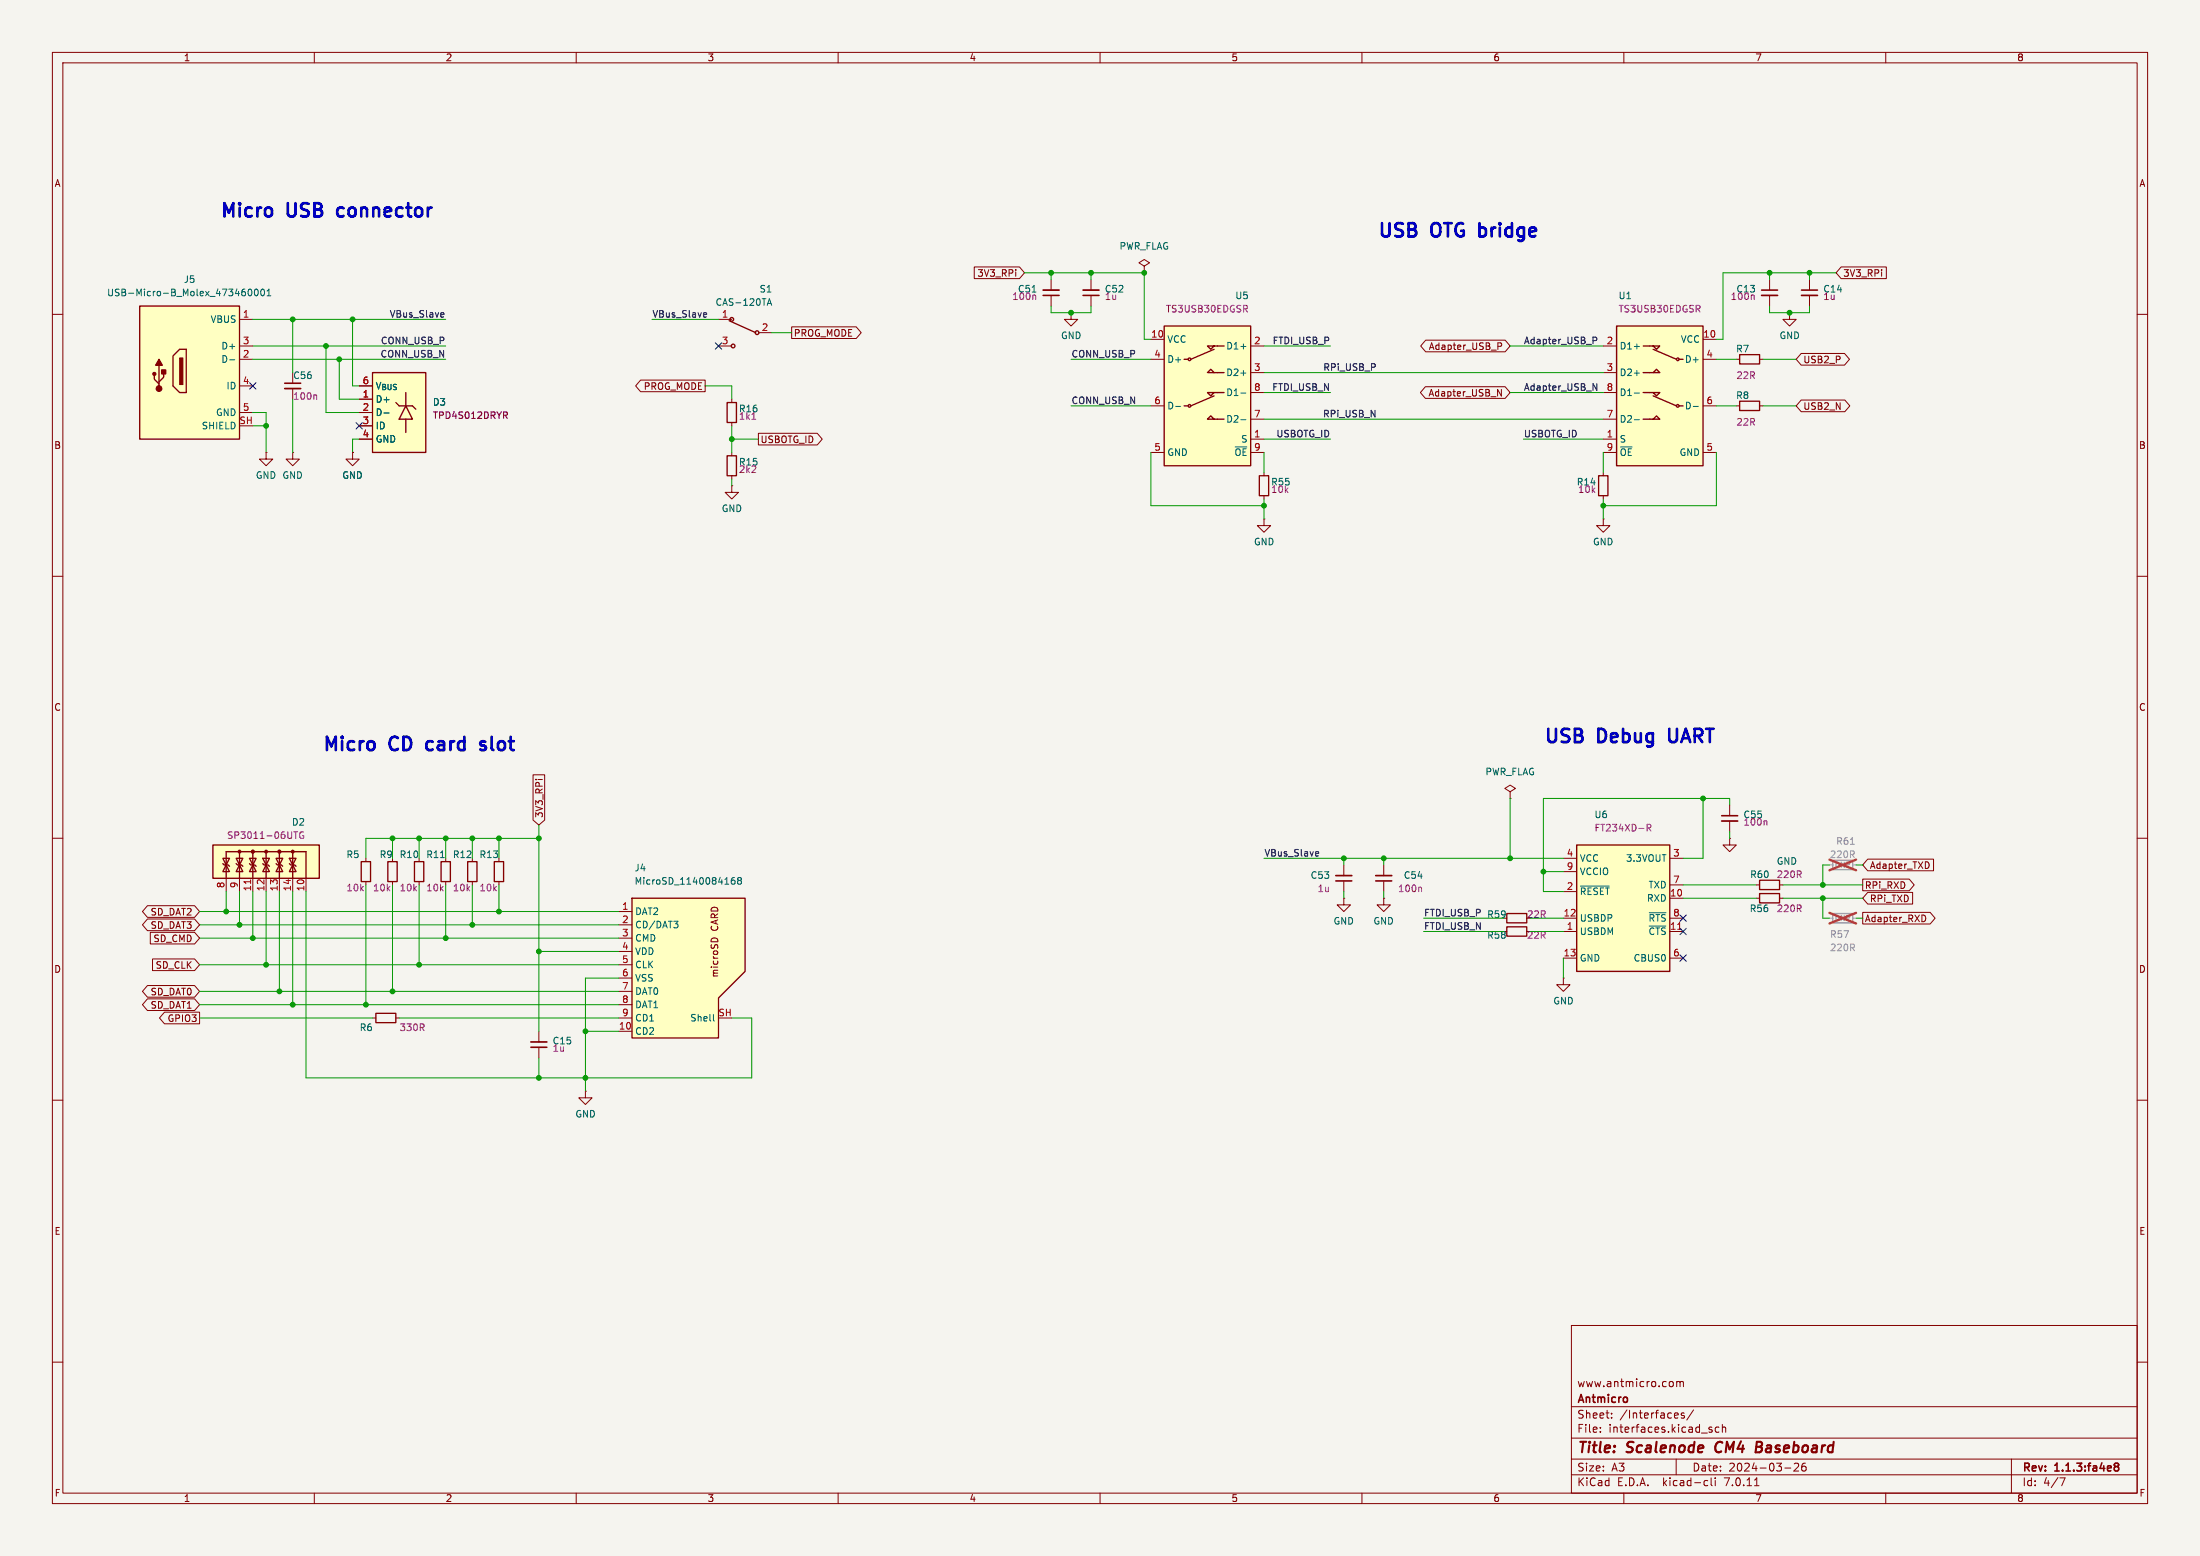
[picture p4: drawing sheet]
<svg xmlns="http://www.w3.org/2000/svg" width="420mm" height="297mm" viewBox="0 0 420 297" stroke-linecap="round" stroke-linejoin="round" font-family="sans-serif">
<path d="M0 0h420v297h-420z" fill="#f5f4ef" stroke="#f5f4ef" stroke-width=".19"/>
<g fill="none" stroke="#840000" stroke-width=".19">
<path d="M10 10h400v277h-400zM12 12h396v273h-396zM60 10v2M110 10v2M160 10v2M210 10v2M260 10v2M310 10v2M360 10v2M10 60h2M204.5 59.7v1.3h1.2l-1.2 1.2-1.3-1.2h1.3M204.5 59.7h.1"/>
<path d="M208.3 53.3v2.1M208.3 56.4v2M218.4 50.8l1.1-.6-1.1-.7-1 .7 1 .6v1.3M218.4 52.1h.1M408 60h2M137.2 61h2.5M137.2 66h2.5M139.7 76.2v.6M144.8 63.5h2.5M139.7 80.6v.7M241.3 99.1v1.2h1.3l-1.3 1.3-1.3-1.3h1.3M241.3 99.1h.1"/>
<path d="M241.3 90.2v.6M241.3 94.6v.7M10 110h2M408 110h2M10 160h2M288.3 151.1l1-.6-1-.6-1 .6 1 .6v1.3M288.3 152.4h.1M408 160h2M69.8 163.8v.7M69.8 168.3v.6M74.9 168.3v.6M80 163.8v.7"/>
<path d="M80 168.3v.6M85.1 163.8v.7M85.1 168.3v.6M90.2 163.8v.7M90.2 168.3v.6M95.2 163.8v.7M95.2 168.3v.6M256.5 171.5v1.2h-1.2l1.2 1.3 1.3-1.3h-1.3M256.5 171.5h.1M256.5 165.1v2M256.5 168.1v2.1M264.2 171.5v1.2h-1.3l1.3 1.3 1.2-1.3h-1.2"/>
<path d="M264.2 171.5h.1M10 210h2M408 210h2M10 260h2M300 253h108v32h-108zM408 260h2M300 278.5h108M300 274.5h108M300 268.5h108M305.5 273.2v.2M305.5 272.5v.1M307.7 270.5v.2"/>
<path d="M307.7 269.8v.1M319.2 263.7l.2 .3v.4l-.2 .3M320 278.5v3M320.1 263.8l.4-.1 .2 .2M320.1 263.7v1M320.3 269.8l.1 .2-.7 .2M320.7 263.9l.2-.2 .4 .1 .1 .9M320.7 263.9v.8M321.5 269.8l-.3-.1-.3 .2 .1 .2 .5 .2v.3h-.6M323.3 269.1l-1.3 1.9M326.4 272.9l.4 .1 .1 .2-.2 .2h-.3M326.4 272.4l.4 .1"/>
<path d="M328.2 272.5l-.5-.1-.3 .3 .2 .6h.6M328.8 272.5l.2-.1 .4 .1v.9M328.8 271.9v1.5M342.5 279.4l.6-.1 .2 .1 .1 .3-1 1.1h1M344.7 279.3a.59 .59 0 0 0-.8 .6v.6l.2 .2 .4 .1 .2-.2 .1-.5-.1-.2h-.5l-.3 .2M384 278.5v6.5M60 285v2M110 285v2M160 285v2M210 285v2M260 285v2M300 281.5h108"/>
<path d="M310 285v2M325.6 282.6l.4 .1M326 283.5l-.4 .1M326.7 282.1v1.3l.2 .2M327.4 282.1v.1M327.4 282.6v1M334.9 283.6h.9M340.7 280.2h1.2M360 285v2M393.2 282.1h1l-.6 1.5"/>
</g>
<path d="M206.8 56.4h3M255 168.1h3.1M403.7 279.8l.2 .1M403.7 279.4l.2-.1 .4 .1 .2 .2-.3 .3M403.9 279.9h.3M403.9 279.9l-.2 .2M404.2 279.9l.3 .3-.1 .4-.2 .2-.5-.2" fill="none" stroke="#840000" stroke-width=".3"/>
<path d="M327.7 275.5a1.26 1.26 0 0 0 0 1.6M335.3 276.2h.6M335.9 276.2l.3 .1M336.1 275.2h-.7l-.3 2 1-.1M336.1 276.1l-.2 .1" fill="none" stroke="#840000" stroke-width=".4"/>
<g fill="none" stroke="#840000" stroke-width=".25">
<path d="M138.8 76.8h1.8v3.8h-1.8zM139.2 61.2l5.1 2.3M240.4 90.8h1.8v3.8h-1.8zM69 164.5h1.7v3.8h-1.7zM74 164.5h1.8v3.8h-1.8zM79.1 164.5h1.8v3.8h-1.8zM84.2 164.5h1.8v3.8h-1.8zM89.3 164.5h1.8v3.8h-1.8zM94.4 164.5h1.7v3.8h-1.7z"/>
<circle cx="139.7" cy="61" r=".36"/>
<circle cx="140" cy="66" r=".36"/>
<circle cx="144.5" cy="63.5" r=".36"/>
</g>
<path d="M146.5 58.3l.4-1.3 .4 1.3M146.6 57.9h.6M84.1 163.7h.7" fill="none" stroke="#006464" stroke-width=".19"/>
<path d="M206.8 55.4h3M255 167.1h3.1" fill="none" stroke="#840000" stroke-width=".33"/>
<path d="M143.5 80h.8" fill="none" stroke="#840084" stroke-width=".19"/>
<path d="M120.6 171.5h21.6v13.9l-5 5.1v7.6h-16.6z" fill="#ffffc2"/>
<path d="M138.8 87h1.8v3.8h-1.8zM120.6 171.5h21.6v13.9l-5 5.1v7.6h-16.6z" fill="none" stroke="#840000" stroke-width=".25"/>
<g fill="none" stroke="#840000" stroke-width=".19">
<path d="M200.7 53.3v2.1M200.7 56.4v2M139.7 86.4v.6M139.7 90.8v.6M306.1 99.1v1.2h-1.3l1.3 1.3 1.2-1.3h-1.2M306.1 99.1h.1M118.1 174h2.5M118.1 176.5h2.5M118.1 179.1h2.5M135.8 179.5a.68 .68 0 0 1 .6-.5 .68 .68 0 0 1 .6 .5M264.2 165.1v2M264.2 168.1v2.1"/>
<path d="M118.1 196.9h2.5M118.1 181.6h2.5M118.1 184.2h2.5M118.1 186.7h2.5M118.1 189.2h2.5M118.1 191.8h2.5M118.1 194.3h2.5"/>
</g>
<path d="M197.1 55.7h.7M128.6 175.8h.8l-.4 .5M129.2 176.3l.2 .3v.3l-.2 .2M140.2 167.5l-.4 .1a.85 .85 0 0 0 0 1.2l.5-.1v-.5l-.2-.2-.4 .1-.1 .1M141.1 168.1l-.3-.3 .3-.3 .3 .1 .1 .1-.2 .4M141.1 168.1l-.3 .2 .1 .4 .2 .1h.2l.2-.3v-.2l-.2-.2M141.1 168.1h.2M136.2 193.6v1.1l.2 .2" fill="none" stroke="#006464" stroke-width=".19"/>
<path d="M199.1 56.4h3.1M262.6 168.1h3.1" fill="none" stroke="#840000" stroke-width=".3"/>
<path d="M199.1 55.4h3.1M262.6 167.1h3.1" fill="none" stroke="#840000" stroke-width=".33"/>
<path d="M197.7 56.5v.7M271.2 169.4l.2 .1v.7" fill="none" stroke="#840084" stroke-width=".19"/>
<g fill="#ffffc2">
<path d="M232.4 80h1.3z"/>
<path d="M232.4 71.1h1.3z"/>
<path d="M232.4 74.9h1.3z"/>
<path d="M232.4 66h1.3z"/>
<path d="M227.3 77.5l4.5-1.9z"/>
<path d="M227.3 68.6l4.5-1.9z"/>
<path d="M226.1 77.5h.7z"/>
<path d="M226.1 68.6h.7z"/>
<path d="M230.5 80l.6-.6 .7 .6h.6z"/>
<path d="M230.5 74.9h1.9h-.6l-.7 .7z"/>
<path d="M230.5 71.1l.6-.6 .7 .6h.6z"/>
<path d="M230.5 66h1.9h-.6l-.7 .7z"/>
</g>
<g fill="#ffffc2" stroke="#ffffc2" stroke-width=".19">
<path d="M222.2 62.2h16.6v26.7h-16.6z"/>
<path d="M301 161.3h17.8v24.1h-17.8z"/>
<circle cx="227.1" cy="77.5" r=".25"/>
<circle cx="227.1" cy="68.6" r=".25"/>
</g>
<g fill="none" stroke="#840000" stroke-width=".25">
<path d="M222.2 62.2h16.6v26.7h-16.6zM226.1 77.5h.7M226.1 68.6h.7M231.8 74.9l-.7 .7-.6-.7h3.2M231.8 71.1l-.7-.6-.6 .6h3.2M231.8 66l-.7 .7-.6-.7h3.2M231.8 75.6l-4.5 1.9M231.8 66.7l-4.5 1.9M231.8 80l-.7-.6-.6 .6h3.2M287.7 176.9h3.8v1.8h-3.8zM287.7 174.4h3.8v1.7h-3.8zM301 161.3h17.8v24.1h-17.8z"/>
<path d="M335.9 170.6h3.8v1.7h-3.8zM335.9 168h3.8v1.8h-3.8z"/>
<circle cx="227.1" cy="77.5" r=".25"/>
<circle cx="227.1" cy="68.6" r=".25"/>
</g>
<g fill="none" stroke="#840000" stroke-width=".19">
<path d="M219.7 64.8h2.5M219.7 68.6h2.5M219.7 77.5h2.5M238.8 66h2.5M238.8 71.1h2.5M238.8 74.9h2.5M219.7 86.4h2.5M238.8 83.8h2.5M238.8 86.4h2.5M238.8 80h2.5M330.2 153.7v2M330.2 156.7v2.1"/>
<path d="M287 177.8h.7M287 175.3h.7M298.4 177.8h2.6M298.4 175.3h2.6M298.4 170.2h2.6M298.4 163.8h2.6M298.4 166.4h2.6M318.8 171.5h2.5M318.8 168.9h2.5M318.8 177.8h2.5M318.8 175.3h2.5M318.8 163.8h2.5"/>
<path d="M330.2 160v1.3h1.3l-1.3 1.3-1.3-1.3h1.3M330.2 160h.1M335.3 171.5h.6M335.3 168.9h.6M339.7 171.5h.7M339.7 168.9h.7M298.4 186.7v1.3h1.3l-1.3 1.2-1.2-1.2h1.2M298.4 186.7h.1M298.4 182.9h2.6M318.8 182.9h2.5"/>
</g>
<path d="M224.4 77.6h1M236.9 66.1h.9M236.9 71.2h.9M236.9 75h.9M236.9 80.1h.9M301.7 169.1h5.5M314.8 176.8h3.2M314.8 174.2h3.2" fill="none" stroke="#006464" stroke-width=".19"/>
<path d="M328.7 155.7h3" fill="none" stroke="#840000" stroke-width=".3"/>
<path d="M328.7 156.7h3" fill="none" stroke="#840000" stroke-width=".33"/>
<path d="M314.4 158h.6l.2-.2-.1-.3-.7-.2v1.3M314.7 158l.5 .6M337.1 156.7l.2 .1v.7" fill="none" stroke="#840084" stroke-width=".19"/>
<path d="M349.9 164.2h3.8v1.8h-3.8zM349.9 174.4h3.8v1.7h-3.8z" fill="none" stroke="#9c9b98" stroke-width=".25"/>
<path d="M349.2 165.1h.7M349.2 175.3h.7M353.7 165.1h.6M353.7 175.3h.6" fill="none" stroke="#9c9b98" stroke-width=".19"/>
<path d="M353.3 161.2h.7" fill="none" stroke="#939391" stroke-width=".19"/>
<path d="M349.2 164.1l5.1 2M349.2 174.2l5.1 2.1M354.3 164.1l-5.1 2M354.3 174.2l-5.1 2.1" fill="none" stroke="#eb3a3d" stroke-width=".46"/>
<path d="M320.3 177.4h.7" fill="none" stroke="#a90000" stroke-width=".19"/>
<path d="M43.2 167.6v-5h15.2v5M45.7 162.6v5M48.3 162.6v5M50.8 162.6v5M53.3 162.6v5M55.9 162.6v5" fill="none" stroke="#ffffc2" stroke-width=".19"/>
<g fill="#ffffc2">
<path d="M55.2 164.8l1.3 .6-.2-.3h-.8z"/>
<path d="M52.7 164.8l1.3 .6-.3-.3h-.7z"/>
<path d="M50.2 164.8l1.2 .6-.2-.3h-.8z"/>
<path d="M47.6 164.8l1.3 .6-.3-.3h-.7z"/>
<path d="M45.1 164.8l1.3 .6-.3-.3h-.8z"/>
<path d="M42.5 164.8l.3 .3h.8l.2 .3z"/>
<path d="M55.9 165.1l.6 1.3h-1.3z"/>
<path d="M53.3 165.1l.7 1.3h-1.3z"/>
<path d="M52.7 163.8h1.3l-.7 1.3z"/>
<path d="M50.8 165.1l.6 1.3h-1.2z"/>
<path d="M48.3 165.1l.6 1.3h-1.3z"/>
<path d="M47.6 163.8h1.3l-.6 1.3z"/>
<path d="M45.7 165.1l.7 1.3h-1.3z"/>
<path d="M45.1 163.8h1.3l-.7 1.3z"/>
<path d="M43.2 165.1l.6 1.3h-1.3z"/>
<path d="M42.5 163.8h1.3l-.6 1.3z"/>
<path d="M55.2 163.8h1.3l-.6 1.3z"/>
<path d="M50.2 163.8h1.2l-.6 1.3z"/>
</g>
<g fill="#ffffc2" stroke="#ffffc2" stroke-width=".19">
<path d="M40.6 161.3h20.4v6.3h-20.4z"/>
<circle cx="55.9" cy="162.6" r=".25"/>
<circle cx="53.3" cy="162.6" r=".25"/>
<circle cx="50.8" cy="162.6" r=".25"/>
<circle cx="48.3" cy="162.6" r=".25"/>
<circle cx="45.7" cy="162.6" r=".25"/>
</g>
<g fill="none" stroke="#840000" stroke-width=".25">
<path d="M40.6 161.3h20.4v6.3h-20.4zM42.5 164.8l.3 .3h.8l.2 .3M42.5 163.8h1.3l-.6 1.3zM43.2 165.1l.6 1.3h-1.3zM43.2 167.6v-5h15.2v5M45.1 164.8l.2 .3h.8l.3 .3M45.1 163.8h1.3l-.7 1.3zM45.7 165.1l.7 1.3h-1.3zM45.7 162.6v5M47.6 164.8l.3 .3h.7l.3 .3M47.6 163.8h1.3l-.6 1.3zM48.3 165.1l.6 1.3h-1.3z"/>
<path d="M48.3 162.6v5M50.2 164.8l.2 .3h.8l.2 .3M50.2 163.8h1.2l-.6 1.3zM50.8 165.1l.6 1.3h-1.2zM50.8 162.6v5M52.7 164.8l.3 .3h.7l.3 .3M52.7 163.8h1.3l-.7 1.3zM53.3 165.1l.7 1.3h-1.3zM53.3 162.6v5M55.2 164.8l.3 .3h.8l.2 .3M55.2 163.8h1.3l-.6 1.3zM55.9 165.1l.6 1.3h-1.3z"/>
<path d="M55.9 162.6v5"/>
<circle cx="45.7" cy="162.6" r=".25"/>
<circle cx="48.3" cy="162.6" r=".25"/>
<circle cx="50.8" cy="162.6" r=".25"/>
<circle cx="53.3" cy="162.6" r=".25"/>
<circle cx="55.9" cy="162.6" r=".25"/>
</g>
<path d="M50.8 86.4v1.2h-1.3l1.3 1.3 1.3-1.3h-1.3M50.8 86.4h.1M43.2 167.6v2.6M45.7 167.6v2.6M48.3 167.6v2.6M50.8 167.6v2.6M53.3 167.6v2.6M55.9 167.6v2.6M58.4 167.6v2.6" fill="none" stroke="#840000" stroke-width=".19"/>
<path d="M47.8 167.9v.8" fill="none" stroke="#a90000" stroke-width=".19"/>
<path d="M56.1 158.8h.7M56.5 158.8v1.2M57.9 158.8a.59 .59 0 0 0-.7 .6 .59 .59 0 0 0 .7 .6l.1-.5h-.3" fill="none" stroke="#840084" stroke-width=".19"/>
<g fill="#ffffc2">
<path d="M313.7 80h1.3z"/>
<path d="M313.7 71.1h1.3z"/>
<path d="M313.7 74.9h1.3z"/>
<path d="M313.7 66h1.3z"/>
<path d="M315.6 75.6l4.4 1.9z"/>
<path d="M315.6 66.7l4.4 1.9z"/>
<path d="M320.5 77.5h.8z"/>
<path d="M320.5 68.6h.8z"/>
<path d="M315 80h.6l.6-.6 .7 .6z"/>
<path d="M315 74.9h1.9l-.7 .7-.6-.7z"/>
<path d="M315 71.1h.6l.6-.6 .7 .6z"/>
<path d="M315 66h1.9l-.7 .7-.6-.7z"/>
</g>
<g fill="#ffffc2" stroke="#ffffc2" stroke-width=".19">
<path d="M308.6 62.2h16.5v26.7h-16.5z"/>
<path d="M26.7 58.4h19v25.4h-19z"/>
<circle cx="320.3" cy="77.5" r=".25"/>
<circle cx="320.3" cy="68.6" r=".25"/>
</g>
<g fill="none" stroke="#840000" stroke-width=".25">
<path d="M308.6 62.2h16.5v26.7h-16.5zM313.7 74.9h3.2l-.7 .7-.6-.7M313.7 71.1h3.2l-.7-.6-.6 .6M313.7 66h3.2l-.7 .7-.6-.7M315.6 75.6l4.4 1.9M315.6 66.7l4.4 1.9M320.5 77.5h.8M320.5 68.6h.8M332.1 67.7h3.8v1.8h-3.8zM332.1 76.6h3.8v1.8h-3.8zM305.2 90.8h1.8v3.8h-1.8zM313.7 80h3.2l-.7-.6-.6 .6"/>
<circle cx="320.3" cy="68.6" r=".25"/>
<circle cx="320.3" cy="77.5" r=".25"/>
</g>
<g fill="none" stroke="#840000" stroke-width=".19">
<path d="M337.8 53.3v2.1M337.8 56.4v2M55.9 74.2v2M306.1 66h2.5M306.1 71.1h2.5M306.1 74.9h2.5M325.1 64.8h2.6M325.1 68.6h2.6M325.1 77.5h2.6M331.5 68.6h.6M331.5 77.5h.6M335.9 68.6h.6"/>
<path d="M335.9 77.5h.6M55.9 86.4v1.2h-1.3l1.3 1.3 1.2-1.3h-1.2M55.9 86.4h.1M67.3 86.4v1.2h-1.3l1.3 1.3 1.3-1.3h-1.3M67.3 86.4h.1M306.1 83.8h2.5M306.1 86.4h2.5M306.1 80h2.5M306.1 90.2v.6M306.1 94.6v.7M325.1 86.4h2.6M102.9 196.9v2"/>
<path d="M102.9 199.9v2M111.8 208.3v1.3h1.2l-1.2 1.2-1.3-1.2h1.3M111.8 208.3h.1"/>
</g>
<path d="M312 66.1h1M312 71.2h1M312 75h1M323.2 77.6h1M312 80.1h1" fill="none" stroke="#006464" stroke-width=".19"/>
<path d="M336.3 55.4h3M54.4 73.2h3M101.3 199.9h3.1" fill="none" stroke="#840000" stroke-width=".3"/>
<path d="M336.3 56.4h3M54.4 74.2h3M101.3 198.9h3.1" fill="none" stroke="#840000" stroke-width=".33"/>
<path d="M334.9 56.5v.7M60.3 75.4l.2 .2v.6" fill="none" stroke="#840084" stroke-width=".19"/>
<path d="M30.4 69.7v4.3" fill="none" stroke="#ffffc2" stroke-width=".19"/>
<g fill="#ffffc2">
<path d="M29.5 71.8l.9 1.5-.9-.9z"/>
<path d="M31.2 71.4v.6l-.8 .9z"/>
</g>
<path d="M34.3 68.3h.6v5.1h-.6z" fill="#840000" stroke="#840000" stroke-width=".19"/>
<path d="M26.7 58.4h19v25.4h-19zM29.5 71.8v.6l.9 .9M30.4 69.7v4.3M31.2 71.4v.6l-.8 .9M33 67.9l1.3-1.2h1.3v8.2h-1.3l-1.3-1.2z" fill="none" stroke="#840000" stroke-width=".25"/>
<g fill="#840000" stroke="#840000" stroke-width=".25">
<path d="M30.9 70.6h.7v.8h-.7z"/>
<path d="M30.4 68.6l.6 1.1h-1.3z"/>
<circle cx="29.5" cy="71.4" r=".28"/>
<circle cx="30.4" cy="74.2" r=".52"/>
</g>
<path d="M345.4 53.3v2.1M345.4 56.4v2M45.7 61h2.6M45.7 68.6h2.6M45.7 66h2.6M45.7 73.7h2.6M45.7 78.7h2.6" fill="none" stroke="#840000" stroke-width=".19"/>
<path d="M46.4 55.7h.2l.3 .2-.1 .4-.4 .2M46.7 55.2l-.3 .1M47.5 55.3l.2-.1a.68 .68 0 0 1 .4 .6 .68 .68 0 0 1-.4 .7l-.3-.5zM48.7 55.3l.2-.1a.68 .68 0 0 1 .4 .6 .68 .68 0 0 1-.4 .7 .84 .84 0 0 1-.2-1.2zM50 55.3l.1-.1a.68 .68 0 0 1 .4 .6 .68 .68 0 0 1-.4 .7 .84 .84 0 0 1-.1-1.2zM51 56.5h.7M51 55.6l.3-.4v1.3M43.8 68.7h1" fill="none" stroke="#006464" stroke-width=".19"/>
<path d="M343.9 55.4h3.1" fill="none" stroke="#840000" stroke-width=".3"/>
<path d="M343.9 56.4h3.1" fill="none" stroke="#840000" stroke-width=".33"/>
<path d="M77.5 77.5l1.2 2.5h-2.5z" fill="#ffffc2"/>
<path d="M71.1 71.1h10.2v15.3h-10.2z" fill="#ffffc2" stroke="#ffffc2" stroke-width=".19"/>
<path d="M71.1 71.1h10.2v15.3h-10.2zM75.6 76.8l.6 .7h2.5l.7 .6M77.5 77.5l1.2 2.5h-2.5zM77.5 74.9v2.6M77.5 80v2.6M71.8 193.4h3.8v1.8h-3.8z" fill="none" stroke="#840000" stroke-width=".25"/>
<g fill="none" stroke="#840000" stroke-width=".19">
<path d="M186 51h8.6l1 1.1-1 1.1h-8.6zM193.9 51.5v.1M341.6 59.7v1.3h1.3l-1.3 1.2-1.2-1.2h1.2M341.6 59.7h.1M351.5 51h8.6v2.2h-8.6l-1-1.1zM68.6 76.2h2.5M68.6 78.7h2.5M68.6 73.7h2.5M122.3 72.5h12.3v2.3h-12.3l-1-1.1zM151.1 62.4h12.4l.9 1.1-.9 1.1h-12.4zM272.1 73.8h15.2l1 1.1-1 1.1h-15.2l-.9-1.1zM272.2 64.9h15.1l1 1.1-1 1.2h-15.1l-1-1.2z"/>
<path d="M285.9 74.3l.7 1.3v-1.3M286 65.4h.4l.3 .3-.1 .3-.6 .1M343.9 76.4h8.3l.9 1.1-.9 1.1h-8.3l-1-1.1zM343.9 67.5h8.2l1 1.1-1 1.1h-8.2l-1-1.1zM67.3 86.4h.1M68.6 81.3h2.5M68.6 83.8h2.5M139.7 92.7v1.3h1.3l-1.3 1.3-1.3-1.3h1.3M139.7 92.7h.1M144.8 82.7h11.2l1 1.1-1 1.1h-11.2zM101.8 147.9h2.2v8.6l-1.1 1-1.1-1zM28.1 175.4h9l1 1.1-1 1.1h-9l-.9-1.1z"/>
<path d="M28.1 172.9h9l1 1.1-1 1.1h-9l-.9-1.1zM28.7 178h8.4l1 1.1-1 1.1h-8.4zM355.6 167.8h8.9l.9 1.1-.9 1.1h-8.9zM355.6 174.1h12.9l.9 1.2-.9 1.1h-12.9zM356.6 170.3h8.5v2.3h-8.5l-1-1.1zM356.6 164h12.5v2.2h-12.5l-1-1.1zM367.2 174.7a.68 .68 0 0 1 .4 .6 .68 .68 0 0 1-.4 .6M368 164.6l.3 .4-.3 .7M28.1 190.7h9l1 1.1-1 1.1h-9l-.9-1.1zM28.1 188.1h9l1 1.1-1 1.1h-9l-.9-1.1zM29.1 183h8l1 1.2-1 1.1h-8zM31.4 193.2h6.7v2.2h-6.7l-1-1.1z"/>
<path d="M71.1 194.3h.7M75.6 194.3h.6"/>
</g>
<path d="M73.3 78.8h1" fill="none" stroke="#006464" stroke-width=".19"/>
<path d="M96.4 79.3l.5 .6M96.7 78.7l.2 .1-.2 .4" fill="none" stroke="#840084" stroke-width=".19"/>
<path d="M84.3 59.7h.4v.3l-.6 .1M134.5 59.7h.3l.1 .3-.6 .1M84.7 60.5h-.4M134.8 60.5h-.3M304.1 64.3h.5l.2 .3-.1 .4h-.6M304.1 73.2l.7 1.3v-1.3M251.3 162.6h.4v.3l-.6 .1M251.7 163.3l-.4 .1" fill="none" stroke="#0f0f0f" stroke-width=".19"/>
<path d="M64.5 39.9l-.1 .2 .1 1M318.7 139.1v2.1l.1 .2M81.5 141.7l-.1 .3 .1 .9M92.6 141.6l-.6-.1-.3 .3 .1 .4 .8 .3 .2 .2-.2 .4-.2 .1-.7-.1" fill="none" stroke="#0000c2" stroke-width=".51"/>
<g fill="none" stroke="#009600" stroke-width=".19">
<path d="M195.6 52.1h22.8v12.7h1.3M200.7 58.4v1.3h7.6v-1.3M200.7 52.1v1.2M208.3 52.1v1.2M337.8 58.4v1.3h7.6v-1.3M337.8 52.1v1.2M345.4 52.1v1.2M350.5 52.1h-21.6v12.7h-1.2M48.3 78.7h2.5v7.7M48.3 61h36.8M48.3 66h36.8M48.3 68.6h36.8"/>
<path d="M55.9 61v10.1M55.9 76.2v10.2M62.2 66v12.7h6.4M64.8 68.6v7.6h3.8M67.3 61v12.7h1.3M124.5 61h12.7M134.6 73.7h5.1v2.5M147.3 63.5h3.8M204.5 77.5h15.2M204.5 68.6h15.2M241.3 66h12.7M241.3 74.9h12.7"/>
<path d="M241.3 71.1h64.8M288.3 66h17.8M288.3 74.9h17.8M327.7 77.5h3.8M327.7 68.6h3.8M336.5 77.5h6.4M336.5 68.6h6.4M48.3 81.3h2.5M68.6 83.8h-1.3v2.6M139.7 83.8h5.1M139.7 81.3v5.1M139.7 91.4v1.3"/>
<path d="M219.7 86.4v10.1h21.6M241.3 83.8h12.7M241.3 86.4v3.8M241.3 95.3v3.8M241.3 80h64.8M290.8 83.8h15.3M306.1 86.4v3.8M306.1 95.3v3.8M327.7 86.4v10.1h-21.6M102.9 157.5v39.4M288.3 152.4v11.4M325.1 152.4v11.4h-3.8"/>
<path d="M330.2 153.7v-1.3h-35.6v17.8h3.8M330.2 158.8v1.2M38.1 179.1h80M38.1 176.5h80M38.1 174h80M43.2 170.2v3.8M45.7 170.2v6.3M48.3 170.2v8.9M50.8 170.2v14M53.3 170.2v19M55.9 170.2v21.6M58.4 170.2v35.5h85.1v-11.4h-3.8"/>
<path d="M69.8 168.9v22.9M74.9 160v3.8M74.9 168.9v20.3M80 160v3.8M80 168.9v15.3M85.1 160v3.8M85.1 168.9v10.2M90.2 160v3.8M90.2 168.9v7.6M95.2 160v3.8M95.2 168.9v5.1M102.9 160h-33.1v3.8"/>
<path d="M241.3 163.8h57.1M256.5 163.8v1.3M256.5 170.2v1.3M264.2 163.8v1.3M264.2 170.2v1.3M271.8 175.3h15.2M271.8 177.8h15.2M292.1 175.3h6.3M292.1 177.8h6.3M294.6 166.4h3.8M321.3 171.5h14M321.3 168.9h14"/>
<path d="M340.4 171.5h15.2M340.4 168.9h15.2M348 171.5v3.8h1.2M349.2 165.1h-1.2v3.8M354.3 165.1h1.3M354.3 175.3h1.3M38.1 184.2h80M38.1 191.8h80M38.1 194.3h33M38.1 189.2h80M76.2 194.3h41.9M102.9 181.6h15.2"/>
<path d="M111.8 196.9h6.3M118.1 186.7h-6.3v21.6M298.4 182.9v3.8M102.9 201.9v3.8"/>
</g>
<path d="M47.7 73.1l1.2 1.2M48.9 73.1l-1.2 1.2M136.6 65.4l1.2 1.2M137.8 65.4l-1.2 1.2M68 80.7l1.2 1.2M69.2 80.7l-1.2 1.2M320.7 174.7l1.2 1.2M320.7 177.2l1.2 1.2M321.9 174.7l-1.2 1.2M321.9 177.2l-1.2 1.2M320.7 182.3l1.2 1.2M321.9 182.3l-1.2 1.2" fill="none" stroke="#000084" stroke-width=".19"/>
<g fill="#009600" stroke="#009600" stroke-width=".19">
<circle cx="345.4" cy="52.1" r=".46"/>
<circle cx="341.6" cy="59.7" r=".46"/>
<circle cx="337.8" cy="52.1" r=".46"/>
<circle cx="204.5" cy="59.7" r=".46"/>
<circle cx="139.7" cy="83.8" r=".46"/>
<circle cx="200.7" cy="52.1" r=".46"/>
<circle cx="208.3" cy="52.1" r=".46"/>
<circle cx="218.4" cy="52.1" r=".46"/>
<circle cx="294.6" cy="166.4" r=".46"/>
<circle cx="348" cy="171.5" r=".46"/>
<circle cx="288.3" cy="163.8" r=".46"/>
<circle cx="325.1" cy="152.4" r=".46"/>
<circle cx="306.1" cy="96.5" r=".46"/>
<circle cx="348" cy="168.9" r=".46"/>
<circle cx="241.3" cy="96.5" r=".46"/>
<circle cx="264.2" cy="163.8" r=".46"/>
<circle cx="256.5" cy="163.8" r=".46"/>
<circle cx="80" cy="184.2" r=".46"/>
<circle cx="90.2" cy="176.5" r=".46"/>
<circle cx="95.2" cy="174" r=".46"/>
<circle cx="80" cy="160" r=".46"/>
<circle cx="74.9" cy="160" r=".46"/>
<circle cx="90.2" cy="160" r=".46"/>
<circle cx="85.1" cy="160" r=".46"/>
<circle cx="53.3" cy="189.2" r=".46"/>
<circle cx="74.9" cy="189.2" r=".46"/>
<circle cx="48.3" cy="179.1" r=".46"/>
<circle cx="45.7" cy="176.5" r=".46"/>
<circle cx="43.2" cy="174" r=".46"/>
<circle cx="50.8" cy="81.3" r=".46"/>
<circle cx="95.2" cy="160" r=".46"/>
<circle cx="102.9" cy="160" r=".46"/>
<circle cx="55.9" cy="61" r=".46"/>
<circle cx="67.3" cy="61" r=".46"/>
<circle cx="64.8" cy="68.6" r=".46"/>
<circle cx="62.2" cy="66" r=".46"/>
<circle cx="102.9" cy="181.6" r=".46"/>
<circle cx="111.8" cy="196.9" r=".46"/>
<circle cx="85.1" cy="179.1" r=".46"/>
<circle cx="111.8" cy="205.7" r=".46"/>
<circle cx="102.9" cy="205.7" r=".46"/>
<circle cx="50.8" cy="184.2" r=".46"/>
<circle cx="55.9" cy="191.8" r=".46"/>
<circle cx="69.8" cy="191.8" r=".46"/>
</g>
<g font-size="3.5" fill="#0000c2">
<text x="41.9" y="41.7">Micro</text>
<text x="55" y="41.7">USB</text>
<text x="65.6" y="41.7">connector</text>
<text x="262.9" y="45.5">USB</text>
<text x="273.5" y="45.5">OTG bridge</text>
<text x="61.5" y="143.5">Micro</text>
<text x="74.6" y="143.5">CD</text>
<text x="82.6" y="143.5">card</text>
<text x="93.9" y="143.5">slot</text>
<text x="294.6" y="142">USB</text>
<text x="305.2" y="142">Debug</text>
<text x="319.8" y="142">UART</text>
</g>
<g font-size="2.8" fill="#840000">
<text x="301" y="277.9">Title:</text>
<text x="310.6" y="277.9">Scalenode</text>
<text x="328.3" y="277.9">CM4</text>
<text x="336.8" y="277.9">Baseboard</text>
</g>
<g font-size="2.1" fill="#840000">
<text x="301" y="268.2">Antmicro</text>
<text x="301" y="265">www.antmicro.com</text>
<text x="301" y="273.7">File:</text>
<text x="301" y="271">Sheet:</text>
<text x="307.1" y="273.7">interfaces.kicad_sch</text>
<text x="309.2" y="271">/Interfaces/</text>
<text x="301" y="281.1">Size:</text>
<text x="307.6" y="281.1">A3</text>
<text x="323" y="281.1">Date:</text>
<text x="330" y="281.1">2024-03-26</text>
<text x="386" y="281.3">Rev:</text>
<text x="392.4" y="281.3">1.1.3:fa4e8</text>
<text x="301" y="283.9">KiCad</text>
<text x="308.7" y="283.9">E.D.A.</text>
<text x="317.6" y="283.9">kicad-cli</text>
<text x="329.5" y="283.9">7.0.11</text>
<text x="386" y="283.9">Id:</text>
<text x="390.1" y="283.9">4/7</text>
</g>
<g font-size="1.8" fill="#840000">
<text x="35" y="11.9">1</text>
<text x="85" y="11.9">2</text>
<text x="135" y="11.9">3</text>
<text x="185" y="11.9">4</text>
<text x="235" y="11.9">5</text>
<text x="285" y="11.9">6</text>
<text x="335" y="11.9">7</text>
<text x="385" y="11.9">8</text>
<text x="10.3" y="35.9">A</text>
<text x="408.3" y="35.9">A</text>
<text x="186.5" y="53">3V3_RPi</text>
<text x="351.8" y="53">3V3_RPi</text>
<text x="151.4" y="64.5">PROG_MODE</text>
<text x="272.7" y="67">Adapter_USB_P</text>
<text x="344.2" y="69.5">USB2_P</text>
<text x="122.8" y="74.6">PROG_MODE</text>
<text x="272.6" y="75.9">Adapter_USB_N</text>
<text x="344.2" y="78.4">USB2_N</text>
<text x="10.3" y="85.9">B</text>
<text x="145.1" y="84.8">USBOTG_ID</text>
<text x="408.2" y="85.9">B</text>
<text x="10.3" y="135.9">C</text>
<text x="408.2" y="135.9">C</text>
<text x="103.8" y="156.2" transform="rotate(-90 103.8 156.2)">3V3_RPi</text>
<text x="356.9" y="166.1">Adapter_TXD</text>
<text x="355.9" y="169.9">RPi_RXD</text>
<text x="356.9" y="172.4">RPi_TXD</text>
<text x="28.6" y="177.5">SD_DAT3</text>
<text x="28.6" y="174.9">SD_DAT2</text>
<text x="137.3" y="177.7" transform="rotate(-90 137.3 177.7)">CARD</text>
<text x="355.9" y="176.2">Adapter_RXD</text>
<text x="10.3" y="185.9">D</text>
<text x="29.2" y="180">SD_CMD</text>
<text x="29.6" y="185.1">SD_CLK</text>
<text x="408.2" y="185.9">D</text>
<text x="28.6" y="190.2">SD_DAT0</text>
<text x="137.3" y="186.7" transform="rotate(-90 137.3 186.7)">microSD</text>
<text x="28.6" y="192.7">SD_DAT1</text>
<text x="31.9" y="195.3">GPIO3</text>
<text x="10.3" y="235.9">E</text>
<text x="408.3" y="235.9">E</text>
<text x="10.3" y="285.9">F</text>
<text x="35" y="286.9">1</text>
<text x="85" y="286.9">2</text>
<text x="135" y="286.9">3</text>
<text x="185" y="286.9">4</text>
<text x="235" y="286.9">5</text>
<text x="285" y="286.9">6</text>
<text x="335" y="286.9">7</text>
<text x="385" y="286.9">8</text>
<text x="408.3" y="285.9">F</text>
</g>
<g font-size="1.8" fill="#006464">
<text x="213.6" y="47.9">PWR_FLAG</text>
<text x="20.3" y="56.7">USB-Micro-B_Molex_473460001</text>
<text x="35" y="54.2">J5</text>
<text x="136.5" y="58.6">CAS-120TA</text>
<text x="144.9" y="56">S1</text>
<text x="210.8" y="56">C52</text>
<text x="235.7" y="57.3">U5</text>
<text x="308.9" y="57.3">U1</text>
<text x="348" y="56">C14</text>
<text x="40.1" y="61.8">VBUS</text>
<text x="202.5" y="64.9">GND</text>
<text x="222.8" y="65.6">VCC</text>
<text x="320.8" y="65.6">VCC</text>
<text x="339.6" y="64.9">GND</text>
<text x="42.2" y="69.4">D-</text>
<text x="42.2" y="66.9">D+</text>
<text x="222.8" y="69.4">D+</text>
<text x="234" y="66.9">D1+</text>
<text x="234" y="72">D2+</text>
<text x="309.1" y="66.9">D1+</text>
<text x="309.1" y="72">D2+</text>
<text x="321.6" y="69.4">D+</text>
<text x="331.3" y="67.5">R7</text>
<text x="43.1" y="74.5">ID</text>
<text x="55.9" y="72.5">C56</text>
<text x="71.6" y="77.1">D+</text>
<text x="71.6" y="74.5">V_{BUS}</text>
<text x="82.5" y="77.6">D3</text>
<text x="234" y="75.8">D1-</text>
<text x="309.1" y="75.8">D1-</text>
<text x="331.3" y="76.3">R8</text>
<text x="38.4" y="82.1">SHIELD</text>
<text x="41.1" y="79.6">GND</text>
<text x="71.6" y="79.6">D-</text>
<text x="71.6" y="82.1">ID</text>
<text x="141" y="78.9">R16</text>
<text x="222.8" y="78.3">D-</text>
<text x="234" y="80.9">D2-</text>
<text x="309.1" y="80.9">D2-</text>
<text x="321.6" y="78.3">D-</text>
<text x="71.6" y="84.7">GND</text>
<text x="141" y="89">R15</text>
<text x="222.8" y="87.2">GND</text>
<text x="235.6" y="87.2">~{OE}</text>
<text x="236.8" y="84.7">S</text>
<text x="309.1" y="84.7">S</text>
<text x="309.1" y="87.2">~{OE}</text>
<text x="320.5" y="87.2">GND</text>
<text x="48.7" y="91.6">GND GND</text>
<text x="65.3" y="91.6">GND</text>
<text x="242.6" y="92.9">R55</text>
<text x="300.9" y="92.9">R14</text>
<text x="137.7" y="97.9">GND</text>
<text x="239.3" y="104.3">GND</text>
<text x="304" y="104.3">GND</text>
<text x="283.5" y="148.2">PWR_FLAG</text>
<text x="55.6" y="157.8">D2</text>
<text x="304.3" y="156.4">U6</text>
<text x="66" y="164">R5</text>
<text x="72.4" y="164">R9</text>
<text x="76.2" y="164">R10</text>
<text x="81.3" y="164">R11</text>
<text x="86.4" y="164">R12</text>
<text x="91.4" y="164">R13</text>
<text x="121.1" y="166.5">J4</text>
<text x="250.1" y="167.9">C53</text>
<text x="267.9" y="167.9">C54</text>
<text x="301.5" y="164.7">VCC</text>
<text x="301.5" y="167.2">VCCIO</text>
<text x="310.3" y="164.7">3.3VOUT</text>
<text x="334" y="167.8">R60</text>
<text x="339.1" y="165.2">GND</text>
<text x="121.1" y="169.1">MicroSD_1140084168</text>
<text x="301.5" y="171">~{RESET}</text>
<text x="314.3" y="172.3">RXD</text>
<text x="314.6" y="169.8">TXD</text>
<text x="121.2" y="174.9">DAT2</text>
<text x="121.2" y="177.4">CD/DAT3</text>
<text x="121.2" y="179.9">CMD</text>
<text x="254.5" y="176.7">GND</text>
<text x="262.1" y="176.7">GND</text>
<text x="283.8" y="179.4">R58</text>
<text x="283.8" y="175.4">R59</text>
<text x="301.5" y="178.7">USBDM</text>
<text x="301.5" y="176.1">USBDP</text>
<text x="314.6" y="178.7">~{CTS}</text>
<text x="314.6" y="176.1">~{RTS}</text>
<text x="333.9" y="174.3">R56</text>
<text x="121.2" y="182.5">VDD</text>
<text x="121.2" y="185">CLK</text>
<text x="301.5" y="183.7">GND</text>
<text x="311.8" y="183.7">CBUS0</text>
<text x="121.2" y="187.6">VSS</text>
<text x="121.2" y="190.1">DAT0</text>
<text x="296.4" y="191.9">GND</text>
<text x="68.6" y="197">R6</text>
<text x="121.2" y="197.7">CD2</text>
<text x="121.2" y="192.6">DAT1</text>
<text x="121.2" y="195.2">CD1</text>
<text x="131.7" y="195.2">Shell</text>
<text x="105.4" y="199.5">C15</text>
<text x="109.7" y="213.5">GND</text>
</g>
<g font-size="1.8" fill="#840084">
<text x="193.1" y="57.5">100n</text>
<text x="194.2" y="56">C51</text>
<text x="210.8" y="57.5">1u</text>
<text x="222.5" y="59.8">TS3USB30EDGSR</text>
<text x="308.9" y="59.8">TS3USB30EDGSR</text>
<text x="330.3" y="57.5">100n</text>
<text x="331.4" y="56">C13</text>
<text x="348" y="57.5">1u</text>
<text x="55.9" y="76.5">100n</text>
<text x="331.4" y="72.5">22R</text>
<text x="82.5" y="80.2">TPD4S012DRYR</text>
<text x="141" y="80.3">1k1</text>
<text x="331.4" y="81.4">22R</text>
<text x="141" y="90.5">2k2</text>
<text x="242.6" y="94.3">10k</text>
<text x="301.2" y="94.3">10k</text>
<text x="43.2" y="160.3">SP3011-06UTG</text>
<text x="304.3" y="158.9">FT234XD-R</text>
<text x="332.7" y="156.4">C55</text>
<text x="332.7" y="157.8">100n</text>
<text x="339.1" y="167.8">220R</text>
<text x="66" y="170.3">10k</text>
<text x="71.1" y="170.3">10k</text>
<text x="76.2" y="170.3">10k</text>
<text x="81.3" y="170.3">10k</text>
<text x="86.4" y="170.3">10k</text>
<text x="91.4" y="170.3">10k</text>
<text x="251.4" y="170.5">1u</text>
<text x="266.8" y="170.5">100n</text>
<text x="291.4" y="179.4">22R</text>
<text x="291.4" y="175.4">22R</text>
<text x="339.1" y="174.3">220R</text>
<text x="76.2" y="197">330R</text>
<text x="105.4" y="201">1u</text>
</g>
<g font-size="1.8" fill="#a90000">
<text x="46.3" y="60.7">1</text>
<text x="46.3" y="65.8">3</text>
<text x="137.7" y="60.7">1</text>
<text x="137.7" y="65.8">3</text>
<text x="145.3" y="63.2">2</text>
<text x="219.7" y="64.5">10</text>
<text x="239.3" y="65.8">2</text>
<text x="306.6" y="65.8">2</text>
<text x="325.1" y="64.5">10</text>
<text x="46.3" y="68.3">2</text>
<text x="220.3" y="68.3">4</text>
<text x="239.3" y="70.9">3</text>
<text x="306.6" y="70.9">3</text>
<text x="325.7" y="68.3">4</text>
<text x="46.3" y="73.4">4</text>
<text x="69.1" y="75.9">1</text>
<text x="69.1" y="73.4">6</text>
<text x="220.3" y="77.2">6</text>
<text x="239.3" y="74.7">8</text>
<text x="306.6" y="74.7">8</text>
<text x="325.7" y="77.2">6</text>
<text x="45.6" y="81">SH</text>
<text x="46.3" y="78.5">5</text>
<text x="69.1" y="78.5">2</text>
<text x="69.1" y="81">3</text>
<text x="69.1" y="83.6">4</text>
<text x="239.3" y="83.6">1</text>
<text x="239.3" y="79.8">7</text>
<text x="306.6" y="83.6">1</text>
<text x="306.6" y="79.8">7</text>
<text x="220.3" y="86.1">5</text>
<text x="239.3" y="86.1">9</text>
<text x="306.6" y="86.1">9</text>
<text x="325.7" y="86.1">5</text>
<text x="299" y="163.6">4</text>
<text x="299" y="166.1">9</text>
<text x="319.3" y="163.6">3</text>
<text x="42.9" y="169.6" transform="rotate(-90 42.9 169.6)">8</text>
<text x="45.5" y="169.6" transform="rotate(-90 45.5 169.6)">9</text>
<text x="48" y="170.2" transform="rotate(-90 48 170.2)">11</text>
<text x="50.5" y="170.2" transform="rotate(-90 50.5 170.2)">12</text>
<text x="53.1" y="170.2" transform="rotate(-90 53.1 170.2)">13</text>
<text x="55.6" y="170.2" transform="rotate(-90 55.6 170.2)">14</text>
<text x="58.2" y="170.2" transform="rotate(-90 58.2 170.2)">10</text>
<text x="118.7" y="173.7">1</text>
<text x="299" y="169.9">2</text>
<text x="318.7" y="171.2">10</text>
<text x="319.3" y="168.7">7</text>
<text x="118.7" y="176.3">2</text>
<text x="118.7" y="178.8">3</text>
<text x="298.4" y="175">12</text>
<text x="299" y="177.5">1</text>
<text x="318.7" y="177.5">11</text>
<text x="319.3" y="175">8</text>
<text x="118.7" y="181.4">4</text>
<text x="118.7" y="183.9">5</text>
<text x="298.4" y="182.6">13</text>
<text x="319.3" y="182.6">6</text>
<text x="118.7" y="186.4">6</text>
<text x="118.7" y="189">7</text>
<text x="118.7" y="191.5">8</text>
<text x="118.1" y="196.6">10</text>
<text x="118.7" y="194.1">9</text>
<text x="137.1" y="194.1">SH</text>
</g>
<g font-size="1.8" fill="#0f0f0f">
<text x="72.6" y="65.8">CONN_USB_P</text>
<text x="74.3" y="60.7">VBus_Slave</text>
<text x="124.5" y="60.7">VBus_Slave</text>
<text x="242.9" y="65.8">FTDI_USB_P</text>
<text x="290.8" y="65.8">Adapter_USB_P</text>
<text x="72.5" y="68.3">CONN_USB_N</text>
<text x="204.5" y="68.3">CONN_USB_P</text>
<text x="252.5" y="70.9">RPi_USB_P</text>
<text x="204.5" y="77.2">CONN_USB_N</text>
<text x="242.8" y="74.7">FTDI_USB_N</text>
<text x="290.8" y="74.7">Adapter_USB_N</text>
<text x="243.6" y="83.6">USBOTG_ID</text>
<text x="252.5" y="79.7">RPi_USB_N</text>
<text x="290.8" y="83.6">USBOTG_ID</text>
<text x="241.3" y="163.6">VBus_Slave</text>
<text x="271.8" y="175">FTDI_USB_P</text>
<text x="271.8" y="177.5">FTDI_USB_N</text>
</g>
<g font-size="1.8" fill="#939391">
<text x="350.4" y="161.4">R61</text>
<text x="349.3" y="179.2">R57</text>
</g>
<g font-size="1.8" fill="#9c9b98">
<text x="349.2" y="164">220R</text>
<text x="349.3" y="181.8">220R</text>
</g>
<g font-size="1.4" fill="#9c9b98">
<text x="350.1" y="165.8">DNP</text>
<text x="350.1" y="176">DNP</text>
</g>
</svg>
